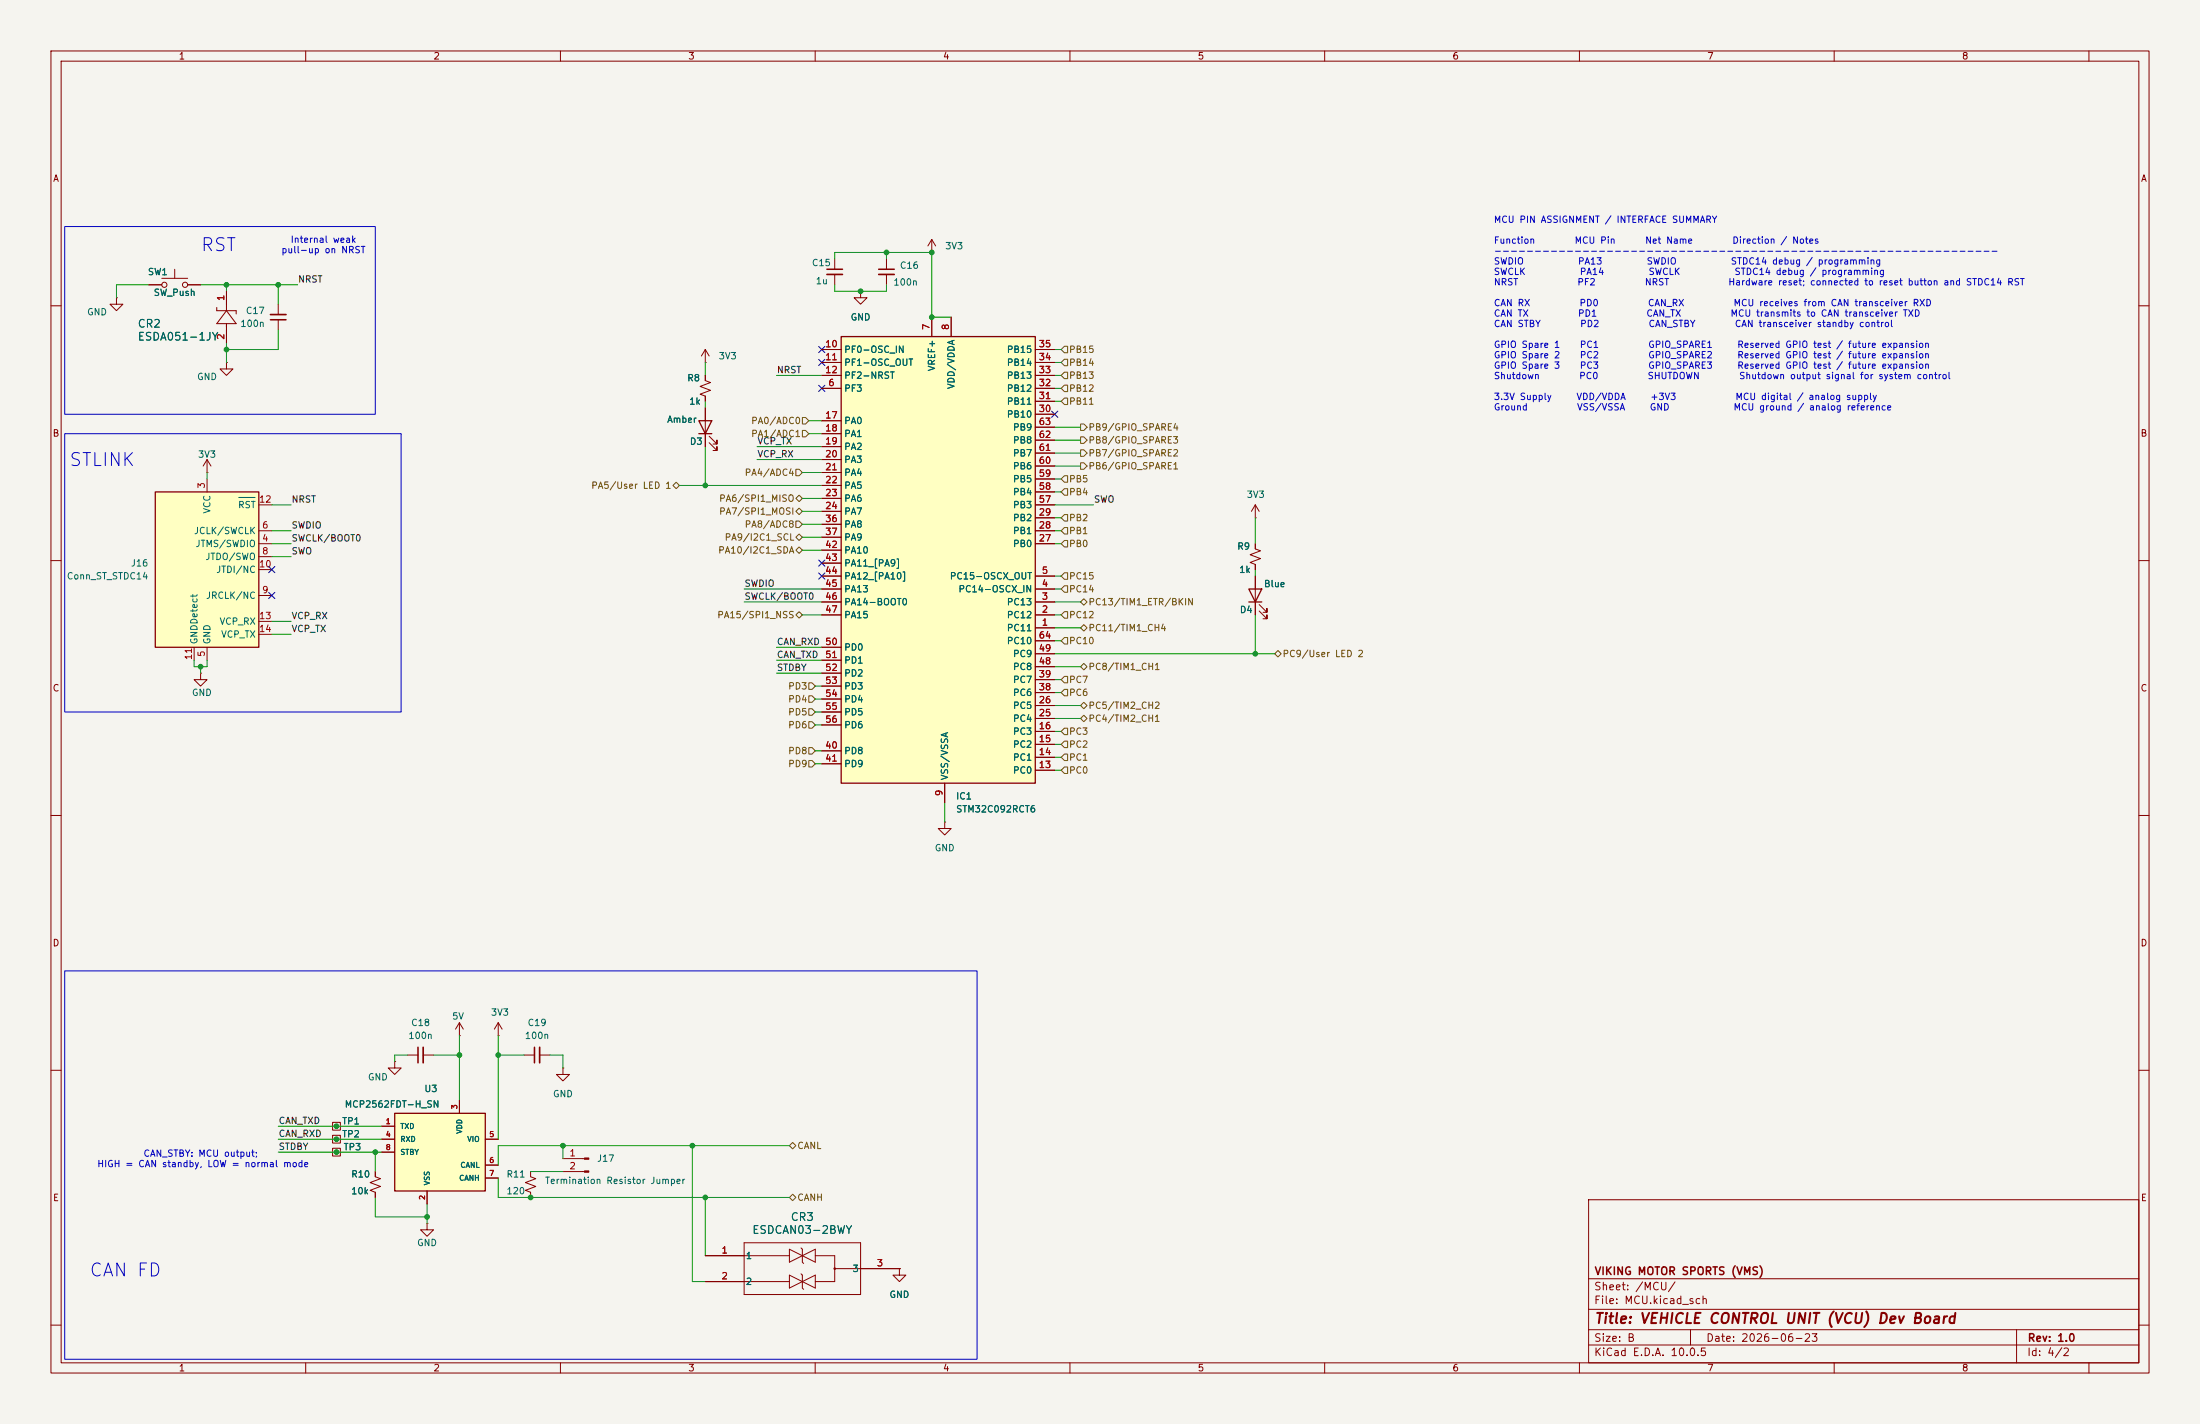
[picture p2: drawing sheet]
<svg xmlns="http://www.w3.org/2000/svg" width="432mm" height="279mm" viewBox="0 0 432 279" stroke-linecap="round" stroke-linejoin="round" font-family="sans-serif">
<path d="M0 0h431.8v279.4h-431.8z" fill="#f5f4ef" stroke="#f5f4ef" stroke-width=".2"/>
<g fill="none" stroke="#840000" stroke-width=".2">
<path d="M10 10h411.8v259.4h-411.8zM12 12h407.8v255.4h-407.8zM60 10v2M110 10v2M160 10v2M210 10v2M260 10v2M310 10v2M360 10v2M410 10v2M168.9 57.2v1.2h1.3l-1.3 1.3-1.3-1.3h1.3M168.9 57.2h.1"/>
<path d="M174 50.8v2M174 53.8v2.1M10 60h2M419.8 60h2M10 110h2M419.8 110h2M10 160h2M419.8 160h2M10 210h2M90.2 203.2h.1M90.2 200.7l-.8 1.2M90.2 200.7l.7 1.2"/>
<path d="M90.2 200.7v2.5M97.8 203.2h.1M97.8 200.7l-.8 1.2M97.8 200.7l.8 1.2M97.8 200.7v2.5M102.9 207h2M105.9 207h2M419.8 210h2M104.1 229.9v1l1.1 .4-2.1 .7 2.1 .8-2.1 .8 1 .3v1.1M311.8 235.4h108v32h-108zM10 260h2M83.8 240v1.3h1.3l-1.3 1.3-1.3-1.3h1.3"/>
<path d="M83.8 240h.1M138.4 246.4h16.5M138.4 251.5h16.5M146 243.8h22.9v10.2h-22.9zM154.9 245.1v2.6l5.1-2.6v2.6zM154.9 250.2v2.5l5.1-2.5v2.5zM157.2 244.9l.3 .2v2.6l.2 .2M157.2 249.9l.3 .3v2.5l.2 .3M160 246.4h3.8v5.1h-3.8M163.8 248.9h12.7M311.8 256.9h108M311.8 250.9h108"/>
<path d="M419.8 260h2M60 267.4v2M110 267.4v2M160 267.4v2M210 267.4v2M260 267.4v2M310 267.4v2M311.8 263.9h108M311.8 260.9h108M331.8 260.9v3M360 267.4v2M395.8 260.9v6.5"/>
<path d="M410 267.4v2"/>
</g>
<circle cx="163.8" cy="248.9" r=".13" fill="none" stroke="#840000" stroke-width=".25"/>
<path d="M172.5 52.8h3M104.9 205.5v3" fill="none" stroke="#840000" stroke-width=".3"/>
<path d="M172.5 53.8h3M105.9 205.5v3" fill="none" stroke="#840000" stroke-width=".33"/>
<path d="M165.1 66h38.1v87.7h-38.1z" fill="#ffffc2"/>
<path d="M165.1 66h38.1v87.7h-38.1z" fill="none" stroke="#840000" stroke-width=".25"/>
<g fill="none" stroke="#840000" stroke-width=".2">
<path d="M22.9 58.4v1.3h-1.3l1.3 1.3 1.2-1.3h-1.2M22.9 58.4h.1M29.2 55.9h2.5M31.7 54.6h5.1M34.3 52.8v1.8M36.8 55.9h2.6M44.4 57.2v3.8M54.6 59.7v2M163.8 50.8v2M163.8 53.8v2.1M182.9 49.5h.1M182.9 47v2.5"/>
<path d="M182.9 47l-.8 1.3M182.9 47l.7 1.3M42.5 60.3v.7h3.9v.6M44.4 71.1v1.3h-1.2l1.2 1.3 1.3-1.3h-1.3M44.4 71.1h.1M44.4 63.5v3.8M44.4 61l2 2.5h-3.9zM54.6 62.7v2.1M161.3 76.2h3.8M161.3 68.6h3.8M161.3 71.1h3.8M161.3 73.7h3.8"/>
<path d="M182.9 62.2v3.8M186.7 62.2v3.8M203.2 76.2h3.8M203.2 68.6h3.8M203.2 71.1h3.8M203.2 73.7h3.8M203.2 78.7h3.8M161.3 82.6h3.8M161.3 85.1h3.8M161.3 87.6h3.8M161.3 90.2h3.8M161.3 92.7h3.8"/>
<path d="M161.3 95.3h3.8M161.3 97.8h3.8M203.2 81.3h3.8M203.2 99.1h3.8M203.2 96.5h3.8M203.2 94h3.8M203.2 91.4h3.8M203.2 88.9h3.8M203.2 86.4h3.8M203.2 83.8h3.8M161.3 118.1h3.8M161.3 115.6h3.8"/>
<path d="M161.3 113h3.8M161.3 100.3h3.8M161.3 102.9h3.8M161.3 105.4h3.8M161.3 108h3.8M161.3 110.5h3.8M203.2 118.1h3.8M203.2 115.6h3.8M203.2 113h3.8M203.2 106.7h3.8M203.2 104.1h3.8M203.2 101.6h3.8"/>
<path d="M161.3 120.7h3.8M161.3 127h3.8M161.3 129.5h3.8M161.3 132.1h3.8M161.3 134.6h3.8M161.3 137.2h3.8M161.3 139.7h3.8M203.2 123.2h3.8M203.2 120.7h3.8M203.2 138.4h3.8M203.2 135.9h3.8M203.2 133.4h3.8"/>
<path d="M203.2 130.8h3.8M203.2 128.3h3.8M203.2 125.7h3.8M161.3 147.3h3.8M161.3 149.9h3.8M161.3 142.2h3.8M185.4 153.7v3.8M203.2 151.1h3.8M203.2 148.6h3.8M203.2 146.1h3.8M203.2 143.5h3.8M203.2 141h3.8"/>
<path d="M80 207h2M83.1 207h2M73.7 229.9v1l1 .4-2.1 .7 2.1 .8-2.1 .8 1.1 .3v1.1M176.5 248.9v1.3h1.3l-1.3 1.3-1.2-1.3h1.2M176.5 248.9h.1"/>
<circle cx="32.3" cy="55.9" r=".51"/>
<circle cx="36.3" cy="55.9" r=".51"/>
</g>
<path d="M162.3 52.8h3.1M53.1 62.7h3M82 205.5v3" fill="none" stroke="#840000" stroke-width=".3"/>
<path d="M162.3 53.8h3.1M53.1 61.7h3M83.1 205.5v3" fill="none" stroke="#840000" stroke-width=".33"/>
<path d="M77.5 218.4h17.7v15.3h-17.7z" fill="#ffffc2"/>
<path d="M77.5 218.4h17.7v15.3h-17.7z" fill="none" stroke="#840000" stroke-width=".25"/>
<g fill="none" stroke="#840000" stroke-width=".2">
<path d="M39.4 132.1v1.3h1.2l-1.2 1.2-1.3-1.2h1.3M39.4 132.1h.1M185.4 161.3v1.3h1.3l-1.3 1.2-1.3-1.2h1.3M185.4 161.3h.1M77.5 208.3v1.3h1.2l-1.2 1.2-1.3-1.2h1.3M77.5 208.3h.1M90.2 215.9v2.5M110.5 209.6v1.2h1.3l-1.3 1.3-1.3-1.3h1.3M110.5 209.6h.1M65.3 222.8h1.5v1.5h-1.5zM65.3 225.3h1.5v1.5h-1.5zM65.3 220.2h1.5v1.5h-1.5z"/>
<path d="M66 223.5h.1M66 226.1h.1M66 221h.1M74.9 221h2.6M74.9 223.5h2.6M74.9 226.1h2.6M83.8 233.7v2.5M95.2 223.5h2.6M95.2 228.6h2.6M95.2 231.1h2.6M110.5 227.3h4.2M110.5 229.9h4.2"/>
</g>
<g fill="#840000" stroke="#840000" stroke-width=".2">
<path d="M114.7 227.2h.9v.3h-.9z"/>
<path d="M114.7 229.7h.9v.3h-.9z"/>
</g>
<path d="M30.5 96.5h20.3v30.5h-20.3z" fill="#ffffc2"/>
<path d="M30.5 96.5h20.3v30.5h-20.3zM137.2 82.6h2.5l-1.3 2.5zM137.2 85.1h2.5M245.1 115.6h2.5l-1.2 2.5zM245.1 118.1h2.5" fill="none" stroke="#840000" stroke-width=".25"/>
<g fill="none" stroke="#840000" stroke-width=".2">
<path d="M29.2 55.9h2.5M36.8 55.9h2.6M44.4 57.2v2.5M168.9 57.2h.1M44.4 64.8v2.5M138.4 71.1h.1M138.4 73.7v1l1 .4-2 .7 2 .8-2 .7 1 .4v1M138.4 68.6v2.5M138.4 68.6l-.7 1.3M138.4 68.6l.8 1.3M161.3 76.2h3.8M161.3 68.6h3.8"/>
<path d="M161.3 71.1h3.8M161.3 73.7h3.8M182.9 62.2v3.8M186.7 62.2v3.8M203.2 76.2h3.8M203.2 68.6h3.8M203.2 71.1h3.8M203.2 73.7h3.8M203.2 78.7h3.8M40.6 92.7h.1M40.6 90.2v2.5M40.6 94v2.5"/>
<path d="M40.6 90.2l-.7 1.2M40.6 90.2l.8 1.2M50.8 99.1h2.5M138.4 80v7.6M139.2 86.9l1.5 1.5v-.8v.8h-.7M139.2 85.6l1.5 1.5v-.7v.7h-.7M161.3 82.6h3.8M161.3 85.1h3.8M161.3 87.6h3.8M161.3 90.2h3.8M161.3 92.7h3.8M161.3 95.3h3.8"/>
<path d="M161.3 97.8h3.8M203.2 99.1h3.8M203.2 81.3h3.8M203.2 96.5h3.8M203.2 94h3.8M203.2 91.4h3.8M203.2 88.9h3.8M203.2 86.4h3.8M203.2 83.8h3.8M246.4 99.1v2.5M246.4 99.1l-.8 1.2M246.4 99.1l.7 1.2"/>
<path d="M50.8 106.7h2.5M50.8 104.1h2.5M50.8 109.2h2.5M50.8 116.8h2.5M50.8 111.8h2.5M161.3 118.1h3.8M161.3 115.6h3.8M161.3 113h3.8M161.3 100.3h3.8M161.3 102.9h3.8M161.3 105.4h3.8M161.3 108h3.8"/>
<path d="M161.3 110.5h3.8M203.2 106.7h3.8M203.2 104.1h3.8M203.2 118.1h3.8M203.2 115.6h3.8M203.2 113h3.8M203.2 101.6h3.8M246.4 101.6h.1M246.4 106.7v1l1 .4-2 .7 2 .8-2 .8 1 .3v1.1M246.4 113v7.7M247.1 119.9l1.6 1.5v-.7v.7h-.8M247.1 118.6l1.6 1.5v-.7v.7h-.8"/>
<path d="M38.1 127v2.5M40.6 127v2.5M50.8 121.9h2.5M50.8 124.5h2.5M161.3 120.7h3.8M161.3 127h3.8M161.3 129.5h3.8M161.3 132.1h3.8M161.3 134.6h3.8M161.3 137.2h3.8M161.3 139.7h3.8M203.2 123.2h3.8"/>
<path d="M203.2 120.7h3.8M203.2 138.4h3.8M203.2 135.9h3.8M203.2 133.4h3.8M203.2 130.8h3.8M203.2 128.3h3.8M203.2 125.7h3.8M161.3 147.3h3.8M161.3 149.9h3.8M161.3 142.2h3.8M185.4 153.7v3.8M203.2 151.1h3.8"/>
<path d="M203.2 148.6h3.8M203.2 146.1h3.8M203.2 143.5h3.8M203.2 141h3.8M90.2 215.9v2.5M66 223.5h.1M66 226.1h.1M66 221h.1M73.7 229.9v1M73.7 233.9v1.1M74.9 221h2.6M74.9 223.5h2.6"/>
<path d="M74.9 226.1h2.6M83.8 233.7v2.5M95.2 223.5h2.6M95.2 228.6h2.6M95.2 231.1h2.6M138.4 246.4h7.6M138.4 251.5h7.6M168.9 248.9h7.6M176.5 248.9h.1"/>
</g>
<path d="M46.9 97.6h3.2" fill="none" stroke="#006464" stroke-width=".2"/>
<g fill="none" stroke="#725600" stroke-width=".2">
<path d="M208.9 75.6h.6v1.2h-.6l-.6-.6zM208.9 73h.6v1.3h-.6l-.6-.6zM208.9 67.9h.6v1.3h-.6l-.6-.6zM208.9 70.5h.6v1.3h-.6l-.6-.7zM208.9 78.1h.6v1.3h-.6l-.6-.7zM132.1 95.3l.6-.7 .6 .7-.6 .6zM156.2 97.8l.6-.6 .7 .6-.7 .6zM156.2 92.1h.6l.7 .6-.7 .6h-.6zM157.5 84.5h.6l.6 .6-.6 .6h-.6zM157.5 81.9h.6l.6 .7-.6 .6h-.6zM208.9 93.3h.6v1.3h-.6l-.6-.6zM208.9 95.9h.6v1.3h-.6l-.6-.7z"/>
<path d="M212.1 83.2h.6l.7 .6-.7 .7h-.6zM212.1 88.3h.6l.7 .6-.7 .6h-.6zM212.1 85.7h.6l.7 .7-.7 .6h-.6zM212.1 90.8h.6l.7 .6-.7 .7h-.6zM156.2 102.2h.6l.7 .7-.7 .6h-.6zM156.2 105.4l.6-.6 .7 .6-.7 .6zM156.2 100.3l.6-.6 .7 .6-.7 .7zM156.2 108l.6-.7 .7 .7-.7 .6zM208.9 114.9h.6v1.3h-.6l-.6-.6zM208.9 101h.6v1.2h-.6l-.6-.6zM208.9 106h.6v1.3h-.6l-.6-.6zM208.9 103.5h.6v1.3h-.6l-.6-.7z"/>
<path d="M208.9 112.4h.6v1.3h-.6l-.6-.7zM212.1 118.1l.6-.6 .7 .6-.7 .6zM156.2 120.7l.6-.7 .7 .7-.7 .6zM158.7 139.1h.7l.6 .6-.6 .6h-.7zM158.7 134h.7l.6 .6-.6 .7h-.7zM158.7 136.5h.7l.6 .7-.6 .6h-.7zM208.9 125.1h.6v1.3h-.6l-.6-.7zM208.9 120h.6v1.3h-.6l-.6-.6zM208.9 135.3h.6v1.2h-.6l-.6-.6zM208.9 132.7h.6v1.3h-.6l-.6-.6zM212.1 123.2l.6-.6 .7 .6-.7 .6zM212.1 138.4l.6-.6 .7 .6-.7 .7z"/>
<path d="M212.1 130.8l.6-.6 .7 .6-.7 .6zM250.2 128.3l.6-.7 .7 .7-.7 .6zM158.7 141.6h.7l.6 .6-.6 .7h-.7zM158.7 149.2h.7l.6 .7-.6 .6h-.7zM158.7 146.7h.7l.6 .6-.6 .7h-.7zM208.9 142.9h.6v1.2h-.6l-.6-.6zM208.9 145.4h.6v1.3h-.6l-.6-.6zM208.9 150.5h.6v1.3h-.6l-.6-.7zM208.9 148h.6v1.2h-.6l-.6-.6zM212.1 141l.6-.7 .7 .7-.7 .6zM154.9 235l.7-.7 .6 .7-.6 .6zM154.9 224.8l.7-.6 .6 .6-.6 .6z"/>
</g>
<g fill="none" stroke="#009600" stroke-width=".2">
<path d="M29.2 55.9h-6.3v2.5M39.4 55.9h19M44.4 55.9v1.3M54.6 55.9v3.8M163.8 50.8v-1.3h19.1v12.7h3.8M163.8 55.9v1.3h10.2v-1.3M174 49.5v1.3M44.4 67.3v3.8M54.6 64.8v3.8h-10.2M138.4 71.1v2.6M138.4 78.7v1.3M152.4 73.7h8.9"/>
<path d="M207 68.6h1.3M207 73.7h1.3M207 71.1h1.3M207 78.7h1.3M207 76.2h1.3M40.6 92.7v1.3M53.3 99.1h3.8M133.3 95.3h28M138.4 87.6v7.7M148.6 90.2h12.7M148.6 87.6h12.7M157.5 97.8h3.8"/>
<path d="M157.5 92.7h3.8M158.7 85.1h2.6M158.7 82.6h2.6M207 88.9h5.1M207 96.5h1.3M207 86.4h5.1M207 99.1h7.6M207 83.8h5.1M207 91.4h5.1M207 94h1.3M53.3 104.1h3.8M53.3 106.7h3.8"/>
<path d="M53.3 109.2h3.8M146 118.1h15.3M146 115.6h15.3M157.5 105.4h3.8M157.5 102.9h3.8M157.5 108h3.8M157.5 100.3h3.8M207 118.1h5.1M207 104.1h1.3M207 106.7h1.3M207 115.6h1.3M207 101.6h1.3"/>
<path d="M207 113h1.3M246.4 101.6v5.1M246.4 111.8v1.2M38.1 129.5v1.3h2.5v-1.3M39.4 130.8v1.3M53.3 124.5h3.8M53.3 121.9h3.8M152.4 132.1h8.9M152.4 127h8.9M152.4 129.5h8.9M157.5 120.7h3.8M160 139.7h1.3"/>
<path d="M160 137.2h1.3M160 134.6h1.3M207 120.7h1.3M207 128.3h43.2M207 130.8h5.1M207 125.7h1.3M207 138.4h5.1M207 123.2h5.1M207 135.9h1.3M207 133.4h1.3M246.4 120.7v7.6M160 149.9h1.3"/>
<path d="M160 147.3h1.3M160 142.2h1.3M185.4 157.5v3.8M207 151.1h1.3M207 146.1h1.3M207 141h5.1M207 143.5h1.3M207 148.6h1.3M80 207h-2.5v1.3M85.1 207h5.1M90.2 203.2v12.7M97.8 207h5.1"/>
<path d="M97.8 203.2v20.3M107.9 207h2.6v2.6M54.6 221h20.3M54.6 223.5h20.3M54.6 226.1h20.3M73.7 226.1v3.8M73.7 235v3.8h10.1M83.8 236.2v3.8M97.8 231.1v3.9h57.1M104.1 229.9h6.4M110.5 224.8v2.5M135.9 224.8v26.7h2.5"/>
<path d="M138.4 235v11.4M154.9 224.8h-57.1v3.8"/>
</g>
<g fill="none" stroke="#000084" stroke-width=".2">
<path d="M160.7 68l1.2 1.2M160.7 70.5l1.2 1.2M160.7 75.6l1.2 1.2M161.9 68l-1.2 1.2M161.9 70.5l-1.2 1.2M161.9 75.6l-1.2 1.2M206.4 80.7l1.2 1.2M207.6 80.7l-1.2 1.2M52.7 111.2l1.2 1.2M52.7 116.2l1.2 1.2M53.9 111.2l-1.2 1.2M53.9 116.2l-1.2 1.2"/>
<path d="M160.7 112.4l1.2 1.2M160.7 109.9l1.2 1.2M161.9 112.4l-1.2 1.2M161.9 109.9l-1.2 1.2"/>
</g>
<path d="M12.7 44.5h61v36.8h-61zM12.7 85.1h66v54.6h-66zM12.7 190.5h179.1v76.2h-179.1z" fill="none" stroke="#0000c2" stroke-width=".2"/>
<g fill="#009600" stroke="#009600" stroke-width=".2">
<circle cx="138.4" cy="95.3" r=".46"/>
<circle cx="246.4" cy="128.3" r=".46"/>
<circle cx="39.4" cy="130.8" r=".46"/>
<circle cx="44.4" cy="55.9" r=".46"/>
<circle cx="44.4" cy="68.6" r=".46"/>
<circle cx="83.8" cy="238.8" r=".46"/>
<circle cx="73.7" cy="226.1" r=".46"/>
<circle cx="97.8" cy="207" r=".46"/>
<circle cx="90.2" cy="207" r=".46"/>
<circle cx="66" cy="226.1" r=".46"/>
<circle cx="110.5" cy="224.8" r=".46"/>
<circle cx="104.1" cy="235" r=".46"/>
<circle cx="138.4" cy="235" r=".46"/>
<circle cx="135.9" cy="224.8" r=".46"/>
<circle cx="66" cy="223.5" r=".46"/>
<circle cx="66" cy="221" r=".46"/>
<circle cx="174" cy="49.5" r=".46"/>
<circle cx="168.9" cy="57.2" r=".46"/>
<circle cx="182.9" cy="49.5" r=".46"/>
<circle cx="182.9" cy="62.2" r=".46"/>
<circle cx="54.6" cy="55.9" r=".46"/>
</g>
<g font-size="2.5" fill="#0000c2">
<text x="39.2" y="49.9">RST</text>
<text x="13.4" y="92.1">STLINK</text>
<text x="17.4" y="251.1">CAN FD</text>
</g>
<text font-size="2" fill="#840000" x="312.8" y="260.2">Title: VEHICLE CONTROL UNIT (VCU) Dev Board</text>
<g font-size="1.5" fill="#006464">
<text x="26.9" y="64.7">CR2</text>
<text x="26.9" y="67.2">ESDA051-1JY</text>
<text x="155.1" y="239.9">CR3</text>
<text x="147.5" y="242.5">ESDCAN03-2BWY</text>
</g>
<g font-size="1.5" fill="#840000">
<text x="312.8" y="250.5">VIKING MOTOR SPORTS (VMS)</text>
<text x="312.8" y="256.2">File: MCU.kicad_sch</text>
<text x="312.8" y="253.5">Sheet: /MCU/</text>
<text x="312.8" y="263.6">Size: B</text>
<text x="334.8" y="263.6">Date: 2026-06-23</text>
<text x="397.8" y="263.6">Rev: 1.0</text>
<text x="312.8" y="266.4">KiCad E.D.A. 10.0.5</text>
<text x="397.8" y="266.4">Id: 4/2</text>
</g>
<g font-size="1.3" fill="#840000">
<text x="35" y="12">1</text>
<text x="85" y="12">2</text>
<text x="135" y="12">3</text>
<text x="185" y="12">4</text>
<text x="235" y="12">5</text>
<text x="285" y="12">6</text>
<text x="335" y="12">7</text>
<text x="385" y="12">8</text>
<text x="10.3" y="36">A</text>
<text x="420.1" y="36">A</text>
<text x="10.2" y="86">B</text>
<text x="420" y="86">B</text>
<text x="10.2" y="136">C</text>
<text x="420" y="136">C</text>
<text x="10.2" y="186">D</text>
<text x="420" y="186">D</text>
<text x="10.3" y="236">E</text>
<text x="420.1" y="236">E</text>
<text x="35" y="269.4">1</text>
<text x="85" y="269.4">2</text>
<text x="135" y="269.4">3</text>
<text x="185" y="269.4">4</text>
<text x="235" y="269.4">5</text>
<text x="285" y="269.4">6</text>
<text x="335" y="269.4">7</text>
<text x="385" y="269.4">8</text>
</g>
<g font-size="1.3" fill="#0000c2">
<text x="56.9" y="48">Internal weak</text>
<text x="293.1" y="44">MCU PIN ASSIGNMENT / INTERFACE SUMMARY</text>
<text x="55.1" y="50">pull-up on NRST</text>
<text x="293.1" y="48.1">Function</text>
<text x="293.1" y="50.2">---------------------------------------------------------------</text>
<text x="293.1" y="52.2">SWDIO</text>
<text x="308.9" y="48.1">MCU Pin</text>
<text x="309.6" y="52.2">PA13</text>
<text x="322.8" y="48.1">Net Name</text>
<text x="323.1" y="52.2">SWDIO</text>
<text x="339.6" y="52.2">STDC14 debug / programming</text>
<text x="339.9" y="48.1">Direction / Notes</text>
<text x="293.1" y="54.3">SWCLK</text>
<text x="293.1" y="56.3">NRST</text>
<text x="309.5" y="56.3">PF2</text>
<text x="310" y="54.3">PA14</text>
<text x="322.7" y="56.3">NRST</text>
<text x="323.4" y="54.3">SWCLK</text>
<text x="339.1" y="56.3">Hardware reset; connected to reset button and STDC14 RST</text>
<text x="340.3" y="54.3">STDC14 debug / programming</text>
<text x="293.1" y="60.4">CAN RX</text>
<text x="293.1" y="62.4">CAN TX</text>
<text x="293.1" y="64.5">CAN STBY</text>
<text x="309.6" y="62.4">PD1</text>
<text x="309.9" y="60.4">PD0</text>
<text x="310" y="64.5">PD2</text>
<text x="323" y="62.4">CAN_TX</text>
<text x="323.3" y="60.4">CAN_RX</text>
<text x="323.4" y="64.5">CAN_STBY</text>
<text x="339.5" y="62.4">MCU transmits to CAN transceiver TXD</text>
<text x="340.1" y="60.4">MCU receives from CAN transceiver RXD</text>
<text x="340.4" y="64.5">CAN transceiver standby control</text>
<text x="293.1" y="68.6">GPIO Spare 1</text>
<text x="293.1" y="70.6">GPIO Spare 2</text>
<text x="310" y="68.6">PC1</text>
<text x="310" y="70.6">PC2</text>
<text x="323.4" y="68.6">GPIO_SPARE1</text>
<text x="323.4" y="70.6">GPIO_SPARE2</text>
<text x="340.9" y="68.6">Reserved GPIO test / future expansion</text>
<text x="340.9" y="70.6">Reserved GPIO test / future expansion</text>
<text x="293.1" y="72.7">GPIO Spare 3</text>
<text x="293.1" y="74.7">Shutdown</text>
<text x="309.8" y="74.7">PC0</text>
<text x="310" y="72.7">PC3</text>
<text x="323.3" y="74.7">SHUTDOWN</text>
<text x="323.4" y="72.7">GPIO_SPARE3</text>
<text x="340.9" y="72.7">Reserved GPIO test / future expansion</text>
<text x="341.2" y="74.7">Shutdown output signal for system control</text>
<text x="293.1" y="78.8">3.3V Supply</text>
<text x="293.1" y="80.8">Ground</text>
<text x="309.3" y="78.8">VDD/VDDA</text>
<text x="309.4" y="80.8">VSS/VSSA</text>
<text x="323.7" y="80.8">GND</text>
<text x="323.8" y="78.8">+3V3</text>
<text x="340.1" y="80.8">MCU ground / analog reference</text>
<text x="340.5" y="78.8">MCU digital / analog supply</text>
<text x="28" y="227.3">CAN_STBY: MCU output;</text>
<text x="19" y="229.3">HIGH = CAN standby, LOW = normal mode</text>
</g>
<g font-size="1.3" fill="#006464">
<text x="159.2" y="52.5">C15</text>
<text x="176.5" y="53">C16</text>
<text x="185.4" y="49.2">3V3</text>
<text x="28.9" y="54.3">SW1</text>
<text x="30.1" y="58.4">SW_Push</text>
<text x="160" y="56.1">1u</text>
<text x="175.2" y="56.3">100n</text>
<text x="17" y="62.2">GND</text>
<text x="47.1" y="64.5">100n</text>
<text x="48.1" y="61.9">C17</text>
<text x="166.8" y="63.2">GND</text>
<text x="141" y="70.8">3V3</text>
<text x="165.6" y="69.5">PF0-OSC_IN</text>
<text x="197.5" y="69.5">PB15</text>
<text x="38.6" y="74.9">GND</text>
<text x="134.8" y="75.1">R8</text>
<text x="165.6" y="77.2">PF3</text>
<text x="165.6" y="72.1">PF1-OSC_OUT</text>
<text x="165.6" y="74.6">PF2-NRST</text>
<text x="183.8" y="72.9" transform="rotate(-90 183.8 72.9)">VREF+</text>
<text x="187.7" y="76.5" transform="rotate(-90 187.7 76.5)">VDD/VDDA</text>
<text x="197.5" y="77.2">PB12</text>
<text x="197.5" y="74.6">PB13</text>
<text x="197.5" y="72.1">PB14</text>
<text x="130.8" y="83.3">Amber</text>
<text x="135.2" y="79.7">1k</text>
<text x="165.6" y="83.5">PA0</text>
<text x="197.5" y="82.2">PB10</text>
<text x="197.5" y="79.7">PB11</text>
<text x="135.3" y="87.6">D3</text>
<text x="165.6" y="86.1">PA1</text>
<text x="165.6" y="88.6">PA2</text>
<text x="198.7" y="89.9">PB7</text>
<text x="198.7" y="87.3">PB8</text>
<text x="198.7" y="84.8">PB9</text>
<text x="38.8" y="90.1">3V3</text>
<text x="165.6" y="91.1">PA3</text>
<text x="165.6" y="93.7">PA4</text>
<text x="198.7" y="94.9">PB5</text>
<text x="198.7" y="92.4">PB6</text>
<text x="41.6" y="100.9" transform="rotate(-90 41.6 100.9)">VCC</text>
<text x="46.6" y="100">RST</text>
<text x="165.6" y="96.2">PA5</text>
<text x="165.6" y="98.8">PA6</text>
<text x="165.6" y="101.3">PA7</text>
<text x="198.7" y="100">PB3</text>
<text x="198.7" y="97.5">PB4</text>
<text x="244.6" y="98">3V3</text>
<text x="38" y="105.1">JCLK/SWCLK</text>
<text x="38.3" y="107.6">JTMS/SWDIO</text>
<text x="165.6" y="103.8">PA8</text>
<text x="165.6" y="106.4">PA9</text>
<text x="198.7" y="107.6">PB0</text>
<text x="198.7" y="105.1">PB1</text>
<text x="198.7" y="102.6">PB2</text>
<text x="13" y="114">Conn_ST_STDC14</text>
<text x="25.6" y="111.5">J16</text>
<text x="40.2" y="110.2">JTDO/SWO</text>
<text x="42.3" y="112.7">JTDI/NC</text>
<text x="165.6" y="108.9">PA10</text>
<text x="165.6" y="111.5">PA11_[PA9]</text>
<text x="165.6" y="114">PA12_[PA10]</text>
<text x="186.3" y="114">PC15-OSCX_OUT</text>
<text x="242.7" y="108.2">R9</text>
<text x="243.1" y="112.7">1k</text>
<text x="40.3" y="117.8">JRCLK/NC</text>
<text x="165.6" y="116.5">PA13</text>
<text x="165.6" y="119.1">PA14-BOOT0</text>
<text x="188" y="116.5">PC14-OSCX_IN</text>
<text x="197.5" y="119.1">PC13</text>
<text x="248" y="115.5">Blue</text>
<text x="43" y="122.9">VCP_RX</text>
<text x="43.3" y="125.4">VCP_TX</text>
<text x="165.6" y="121.6">PA15</text>
<text x="197.5" y="124.2">PC11</text>
<text x="197.5" y="121.6">PC12</text>
<text x="243.2" y="120.6">D4</text>
<text x="39.1" y="126.5" transform="rotate(-90 39.1 126.5)">GNDDetect</text>
<text x="41.6" y="126.5" transform="rotate(-90 41.6 126.5)">GND</text>
<text x="165.6" y="128">PD0</text>
<text x="165.6" y="130.5">PD1</text>
<text x="197.5" y="126.7">PC10</text>
<text x="198.7" y="131.8">PC8</text>
<text x="198.7" y="129.2">PC9</text>
<text x="37.6" y="136.9">GND</text>
<text x="165.6" y="133">PD2</text>
<text x="165.6" y="135.6">PD3</text>
<text x="198.7" y="136.9">PC6</text>
<text x="198.7" y="134.3">PC7</text>
<text x="165.6" y="138.1">PD4</text>
<text x="165.6" y="140.7">PD5</text>
<text x="165.6" y="143.2">PD6</text>
<text x="198.7" y="141.9">PC4</text>
<text x="198.7" y="139.4">PC5</text>
<text x="165.6" y="148.3">PD8</text>
<text x="198.7" y="149.6">PC1</text>
<text x="198.7" y="147">PC2</text>
<text x="198.7" y="144.5">PC3</text>
<text x="165.6" y="150.8">PD9</text>
<text x="186.4" y="153.2" transform="rotate(-90 186.4 153.2)">VSS/VSSA</text>
<text x="198.7" y="152.1">PC0</text>
<text x="187.5" y="157.2">IC1</text>
<text x="187.5" y="159.7">STM32C092RCT6</text>
<text x="183.4" y="167.3">GND</text>
<text x="80.6" y="201.6">C18</text>
<text x="88.6" y="200.4">5V</text>
<text x="96.3" y="199.6">3V3</text>
<text x="103.4" y="201.6">C19</text>
<text x="80" y="204.2">100n</text>
<text x="102.9" y="204.2">100n</text>
<text x="72.1" y="212.3">GND</text>
<text x="83.2" y="214.6">U3</text>
<text x="108.4" y="215.6">GND</text>
<text x="67" y="220.9">TP1</text>
<text x="67.6" y="217.6">MCP2562FDT-H_SN</text>
<text x="67" y="223.5">TP2</text>
<text x="67.3" y="226">TP3</text>
<text x="68.8" y="231.3">R10</text>
<text x="99.3" y="231.3">R11</text>
<text x="106.9" y="232.6">Termination Resistor Jumper</text>
<text x="117.1" y="228.3">J17</text>
<text x="68.8" y="234.6">10k</text>
<text x="99.3" y="234.6">120</text>
<text x="81.8" y="244.8">GND</text>
<text x="146.3" y="247.3">1</text>
<text x="167.2" y="249.9">3</text>
<text x="146.3" y="252.4">2</text>
<text x="174.5" y="255">GND</text>
</g>
<g font-size="1.3" fill="#a90000">
<text x="44.3" y="59.2" transform="rotate(-90 44.3 59.2)">1</text>
<text x="182.7" y="64.9" transform="rotate(-90 182.7 64.9)">7</text>
<text x="186.6" y="64.9" transform="rotate(-90 186.6 64.9)">8</text>
<text x="44.3" y="66.8" transform="rotate(-90 44.3 66.8)">2</text>
<text x="161.9" y="68.4">10</text>
<text x="161.9" y="71">11</text>
<text x="203.8" y="71">34</text>
<text x="203.8" y="68.4">35</text>
<text x="161.9" y="73.5">12</text>
<text x="162.5" y="76.1">6</text>
<text x="203.8" y="76.1">32</text>
<text x="203.8" y="73.5">33</text>
<text x="161.9" y="82.4">17</text>
<text x="203.8" y="81.1">30</text>
<text x="203.8" y="78.6">31</text>
<text x="203.8" y="83.7">63</text>
<text x="161.9" y="85">18</text>
<text x="161.9" y="87.5">19</text>
<text x="203.8" y="88.8">61</text>
<text x="203.8" y="86.2">62</text>
<text x="40.5" y="96" transform="rotate(-90 40.5 96)">3</text>
<text x="161.9" y="90">20</text>
<text x="161.9" y="92.6">21</text>
<text x="161.9" y="95.1">22</text>
<text x="203.8" y="93.8">59</text>
<text x="203.8" y="91.3">60</text>
<text x="50.7" y="98.9">12</text>
<text x="161.9" y="97.7">23</text>
<text x="161.9" y="100.2">24</text>
<text x="203.8" y="101.5">29</text>
<text x="203.8" y="98.9">57</text>
<text x="203.8" y="96.4">58</text>
<text x="51.3" y="106.5">4</text>
<text x="51.3" y="104">6</text>
<text x="161.9" y="102.7">36</text>
<text x="161.9" y="105.3">37</text>
<text x="161.9" y="107.8">42</text>
<text x="203.8" y="106.5">27</text>
<text x="203.8" y="104">28</text>
<text x="50.7" y="111.6">10</text>
<text x="51.3" y="109.1">8</text>
<text x="161.9" y="110.4">43</text>
<text x="161.9" y="112.9">44</text>
<text x="204.4" y="112.9">5</text>
<text x="51.3" y="116.7">9</text>
<text x="161.9" y="115.4">45</text>
<text x="161.9" y="118">46</text>
<text x="204.4" y="118">3</text>
<text x="204.4" y="115.4">4</text>
<text x="50.7" y="121.8">13</text>
<text x="50.7" y="124.3">14</text>
<text x="161.9" y="120.5">47</text>
<text x="203.8" y="125.6">64</text>
<text x="204.4" y="123.1">1</text>
<text x="204.4" y="120.5">2</text>
<text x="38" y="129.6" transform="rotate(-90 38 129.6)">11</text>
<text x="40.5" y="129" transform="rotate(-90 40.5 129)">5</text>
<text x="161.9" y="129.4">51</text>
<text x="161.9" y="131.9">52</text>
<text x="161.9" y="126.9">50</text>
<text x="203.8" y="130.7">48</text>
<text x="203.8" y="128.1">49</text>
<text x="161.9" y="134.5">53</text>
<text x="161.9" y="137">54</text>
<text x="203.8" y="135.8">38</text>
<text x="203.8" y="133.2">39</text>
<text x="161.9" y="139.6">55</text>
<text x="161.9" y="142.1">56</text>
<text x="203.8" y="143.4">16</text>
<text x="203.8" y="140.8">25</text>
<text x="203.8" y="138.3">26</text>
<text x="161.9" y="147.2">40</text>
<text x="161.9" y="149.7">41</text>
<text x="203.8" y="148.5">14</text>
<text x="203.8" y="145.9">15</text>
<text x="203.8" y="151">13</text>
<text x="185.3" y="156.3" transform="rotate(-90 185.3 156.3)">9</text>
<text x="111.7" y="227.2">1</text>
<text x="111.7" y="229.7">2</text>
<text x="141.5" y="246.2">1</text>
<text x="141.5" y="251.3">2</text>
<text x="172" y="248.8">3</text>
</g>
<g font-size="1.3" fill="#0f0f0f">
<text x="58.4" y="55.8">NRST</text>
<text x="152.4" y="73.5">NRST</text>
<text x="148.6" y="87.5">VCP_TX</text>
<text x="148.6" y="90">VCP_RX</text>
<text x="57.1" y="98.9">NRST</text>
<text x="214.6" y="98.9">SWO</text>
<text x="57.1" y="106.6">SWCLK/BOOT0</text>
<text x="57.1" y="104">SWDIO</text>
<text x="57.1" y="109.1">SWO</text>
<text x="146" y="118">SWCLK/BOOT0</text>
<text x="146" y="115.4">SWDIO</text>
<text x="57.1" y="121.8">VCP_RX</text>
<text x="57.1" y="124.3">VCP_TX</text>
<text x="152.4" y="132">STDBY</text>
<text x="152.4" y="129.4">CAN_TXD</text>
<text x="152.4" y="126.9">CAN_RXD 50</text>
<text x="54.6" y="220.9">CAN_TXD</text>
<text x="54.6" y="223.4">CAN_RXD</text>
<text x="54.6" y="225.9">STDBY</text>
</g>
<g font-size="1.3" fill="#725600">
<text x="209.7" y="69.5">PB15</text>
<text x="209.7" y="77.2">PB12</text>
<text x="209.7" y="74.6">PB13</text>
<text x="209.7" y="72.1">PB14</text>
<text x="147.3" y="83.5">PA0/ADC0</text>
<text x="209.7" y="79.7">PB11</text>
<text x="147.3" y="86.1">PA1/ADC1</text>
<text x="213.5" y="84.8">PB9/GPIO_SPARE4</text>
<text x="213.5" y="89.9">PB7/GPIO_SPARE2</text>
<text x="213.5" y="87.3">PB8/GPIO_SPARE3</text>
<text x="146.1" y="93.7">PA4/ADC4</text>
<text x="209.7" y="94.9">PB5</text>
<text x="213.5" y="92.4">PB6/GPIO_SPARE1</text>
<text x="115.9" y="96.2">PA5/User LED 1</text>
<text x="141" y="98.8">PA6/SPI1_MISO</text>
<text x="141" y="101.3">PA7/SPI1_MOSI</text>
<text x="209.7" y="97.5">PB4</text>
<text x="142.1" y="106.4">PA9/I2C1_SCL</text>
<text x="146.1" y="103.8">PA8/ADC8</text>
<text x="209.7" y="102.6">PB2</text>
<text x="209.7" y="107.6">PB0</text>
<text x="209.7" y="105.1">PB1</text>
<text x="140.9" y="108.9">PA10/I2C1_SDA</text>
<text x="209.7" y="114">PC15</text>
<text x="209.7" y="116.5">PC14</text>
<text x="213.5" y="119.1">PC13/TIM1_ETR/BKIN</text>
<text x="140.7" y="121.6">PA15/SPI1_NSS</text>
<text x="209.7" y="121.6">PC12</text>
<text x="213.5" y="124.2">PC11/TIM1_CH4</text>
<text x="209.7" y="126.7">PC10</text>
<text x="213.5" y="131.8">PC8/TIM1_CH1</text>
<text x="251.6" y="129.2">PC9/User LED 2</text>
<text x="154.6" y="135.6">PD3</text>
<text x="209.7" y="136.9">PC6</text>
<text x="209.7" y="134.3">PC7</text>
<text x="154.6" y="143.2">PD6</text>
<text x="154.6" y="140.7">PD5</text>
<text x="154.6" y="138.1">PD4</text>
<text x="213.5" y="141.9">PC4/TIM2_CH1</text>
<text x="213.5" y="139.4">PC5/TIM2_CH2</text>
<text x="154.6" y="148.3">PD8</text>
<text x="209.7" y="144.5">PC3</text>
<text x="209.7" y="147">PC2</text>
<text x="209.7" y="149.6">PC1</text>
<text x="154.6" y="150.8">PD9</text>
<text x="209.7" y="152.1">PC0</text>
<text x="156.4" y="225.8">CANL</text>
<text x="156.4" y="235.9">CANH</text>
</g>
<g font-size="1" fill="#a90000">
<text x="75.6" y="220.8">1</text>
<text x="90" y="217.8" transform="rotate(-90 90 217.8)">3</text>
<text x="75.6" y="223.3">4</text>
<text x="75.6" y="225.9">8</text>
<text x="95.9" y="223.3">5</text>
<text x="95.9" y="228.4">6</text>
<text x="95.9" y="231">7</text>
<text x="83.6" y="235.5" transform="rotate(-90 83.6 235.5)">2</text>
</g>
<g font-size="1" fill="#006464">
<text x="78.5" y="221.7">TXD</text>
<text x="78.5" y="224.3">RXD</text>
<text x="78.5" y="226.8">STBY</text>
<text x="90.9" y="222.6" transform="rotate(-90 90.9 222.6)">VDD</text>
<text x="91.6" y="224.3">VIO</text>
<text x="84.6" y="232.7" transform="rotate(-90 84.6 232.7)">VSS</text>
<text x="90" y="231.9">CANH</text>
<text x="90.3" y="229.4">CANL</text>
</g>
</svg>
